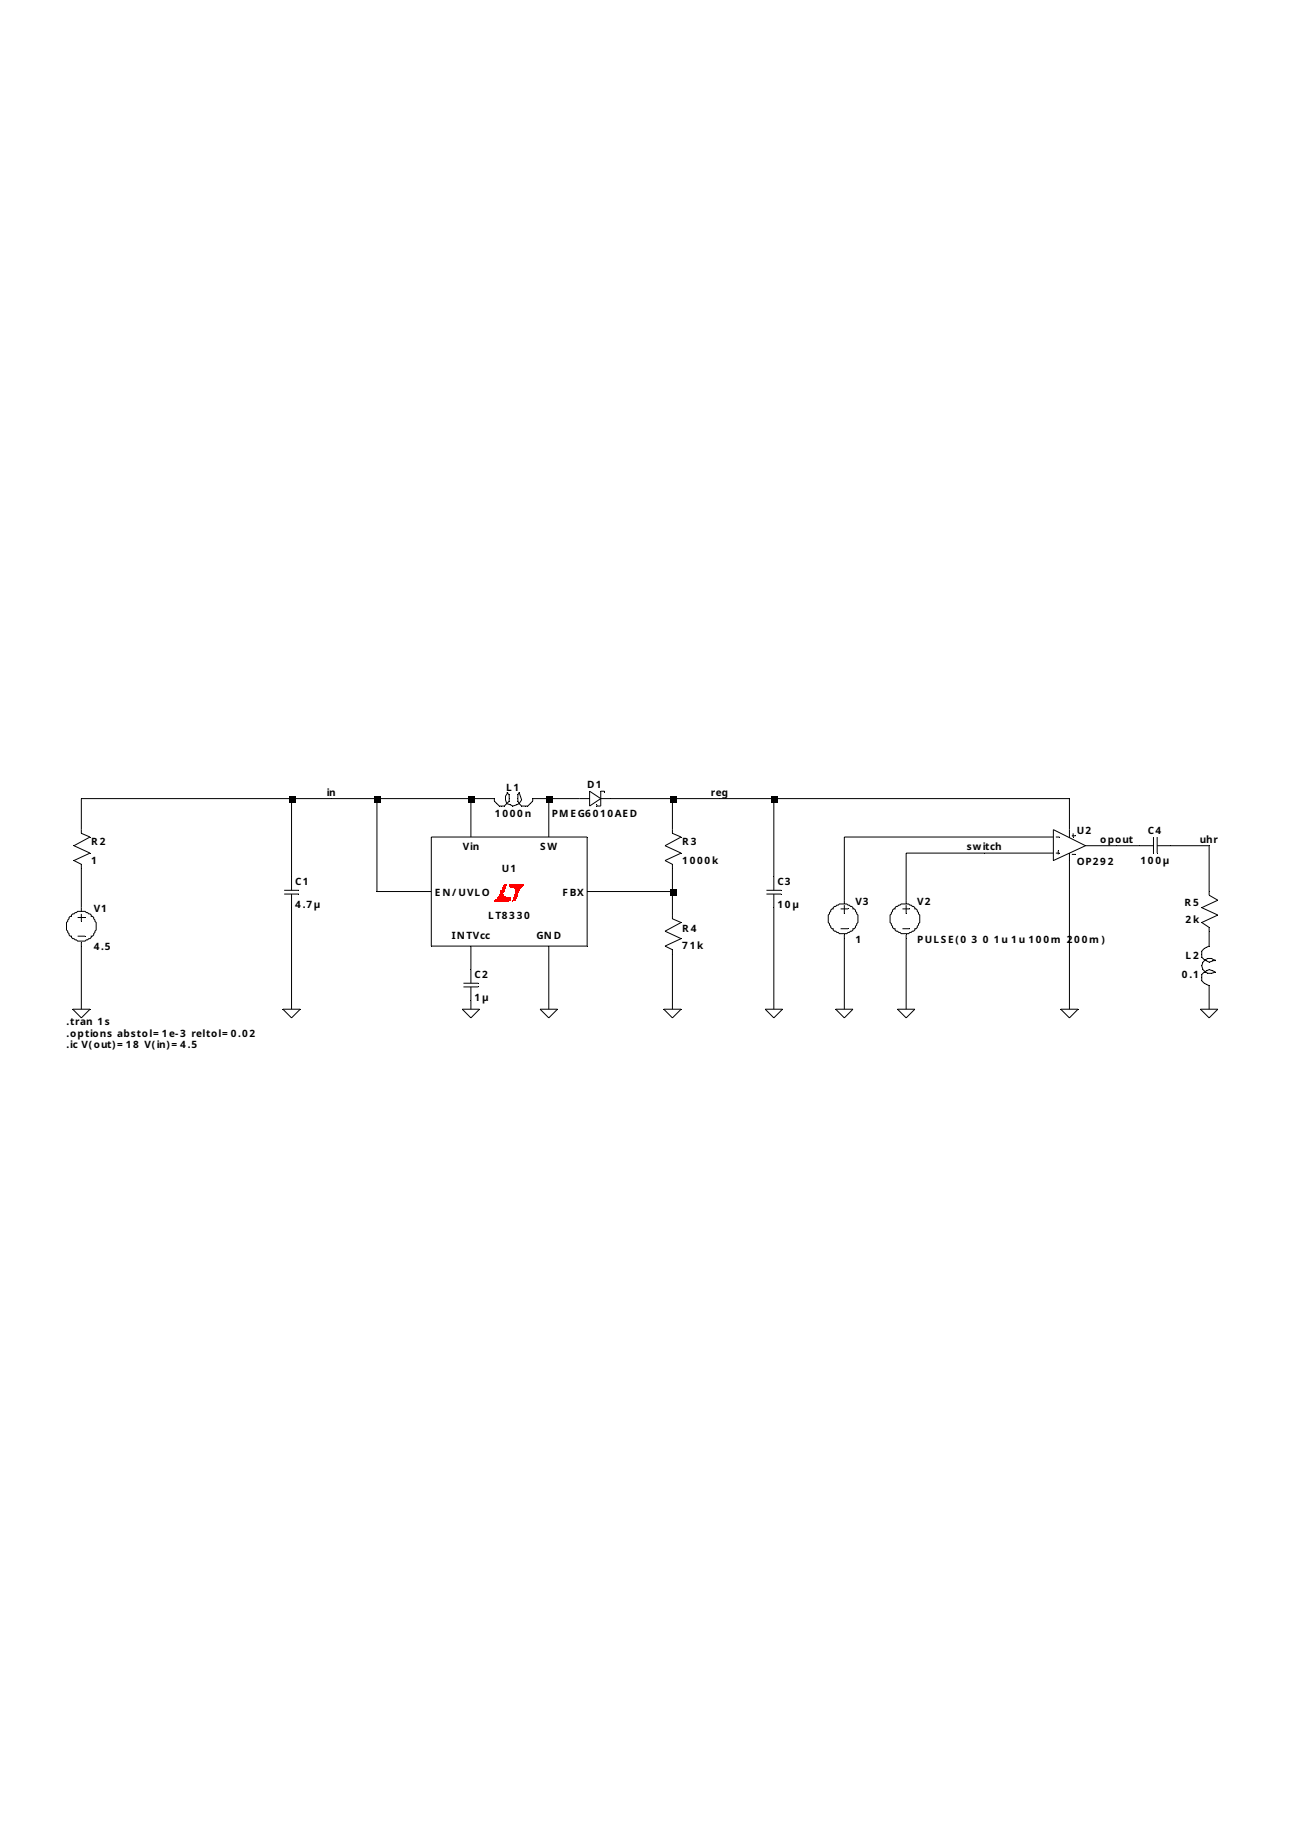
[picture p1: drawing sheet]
<svg xmlns="http://www.w3.org/2000/svg" width="210mm" height="297mm" viewBox="0 0 210 297" stroke-linecap="round" stroke-linejoin="round" font-family="sans-serif">
<path d="M70.1 135.9h25.3v17.7h-25.3z" fill="none" stroke="#000" stroke-width=".16"/>
<path d="M80.3 146.3h2.4M80.5 146.1h2.4M80.7 145.9h2.2" fill="none" stroke="#f00" stroke-width=".2"/>
<path d="M82.7 143.7h2.4" fill="none" stroke="#f00" stroke-width=".19"/>
<path d="M82.7 143.9h2.2" fill="none" stroke="#f00" stroke-width=".21"/>
<path d="M80.9 145.8h1.6v.2h-1.6z" fill-rule="evenodd" fill="#f00"/>
<path d="M80.7 145.9h2.2" fill="none" stroke="#f00" stroke-width=".2"/>
<path d="M82.9 144h1.8v.2h-1.8z" fill-rule="evenodd" fill="#f00"/>
<path d="M82.7 143.9h2" fill="none" stroke="#f00" stroke-width=".21"/>
<g fill="#f00">
<path d="M80.9 145.8h1.4v.2h-1.4z" fill-rule="evenodd"/>
<path d="M80.9 145.8h1.6v.2h-1.6z" fill-rule="evenodd"/>
<path d="M83.3 144h1.4v.2h-1.4z" fill-rule="evenodd"/>
<path d="M82.9 144h1.8v.2h-1.8z" fill-rule="evenodd"/>
<path d="M80.9 145.6h1.2v.2h-1.2z" fill-rule="evenodd"/>
<path d="M80.9 145.8h1.4v.2h-1.4z" fill-rule="evenodd"/>
<path d="M83.3 144h1.2v.2h-1.2z" fill-rule="evenodd"/>
<path d="M83.3 144h1.4v.2h-1.4z" fill-rule="evenodd"/>
<path d="M80.9 145.6h1.2v.2h-1.2z" fill-rule="evenodd"/>
<path d="M80.9 145.6h1.2v.2h-1.2z" fill-rule="evenodd"/>
<path d="M83.5 144.2h1v.2h-1z" fill-rule="evenodd"/>
<path d="M83.3 144h1.2v.2h-1.2z" fill-rule="evenodd"/>
<path d="M80.9 145.6h1v.2h-1z" fill-rule="evenodd"/>
<path d="M80.9 145.6h1.2v.2h-1.2z" fill-rule="evenodd"/>
<path d="M83.5 144.2h1v.2h-1z" fill-rule="evenodd"/>
<path d="M83.5 144.2h1v.2h-1z" fill-rule="evenodd"/>
<path d="M81.1 145.4h.8v.2h-.8z" fill-rule="evenodd"/>
<path d="M80.9 145.6h1v.2h-1z" fill-rule="evenodd"/>
<path d="M83.5 144.2h1v.2h-1z" fill-rule="evenodd"/>
<path d="M83.5 144.2h1v.2h-1z" fill-rule="evenodd"/>
<path d="M81.1 145.4h.8v.2h-.8z" fill-rule="evenodd"/>
<path d="M81.1 145.4h.8v.2h-.8z" fill-rule="evenodd"/>
<path d="M83.7 144.2h.8v.2h-.8z" fill-rule="evenodd"/>
<path d="M83.5 144.2h1v.2h-1z" fill-rule="evenodd"/>
<path d="M81.1 145.4h.8v.2h-.8z" fill-rule="evenodd"/>
<path d="M81.1 145.4h.8v.2h-.8z" fill-rule="evenodd"/>
<path d="M83.7 144.4h.8v.2h-.8z" fill-rule="evenodd"/>
<path d="M83.7 144.2h.8v.2h-.8z" fill-rule="evenodd"/>
<path d="M81.1 145.4h.8v.2h-.8z" fill-rule="evenodd"/>
<path d="M81.1 145.4h.8v.2h-.8z" fill-rule="evenodd"/>
<path d="M83.7 144.4h.6v.2h-.6z" fill-rule="evenodd"/>
<path d="M83.7 144.4h.8v.2h-.8z" fill-rule="evenodd"/>
<path d="M81.1 145.2h.8v.2h-.8z" fill-rule="evenodd"/>
<path d="M81.1 145.4h.8v.2h-.8z" fill-rule="evenodd"/>
<path d="M83.7 144.4h.6v.2h-.6z" fill-rule="evenodd"/>
<path d="M83.7 144.4h.6v.2h-.6z" fill-rule="evenodd"/>
<path d="M81.1 145.2h.8v.2h-.8z" fill-rule="evenodd"/>
<path d="M81.1 145.2h.8v.2h-.8z" fill-rule="evenodd"/>
<path d="M83.7 144.6h.6v.2h-.6z" fill-rule="evenodd"/>
<path d="M83.7 144.4h.6v.2h-.6z" fill-rule="evenodd"/>
<path d="M81.1 145.2h.6v.2h-.6z" fill-rule="evenodd"/>
<path d="M81.1 145.2h.8v.2h-.8z" fill-rule="evenodd"/>
<path d="M83.7 144.6h.6v.2h-.6z" fill-rule="evenodd"/>
<path d="M83.7 144.6h.6v.2h-.6z" fill-rule="evenodd"/>
<path d="M81.3 145h.4v.2h-.4z" fill-rule="evenodd"/>
<path d="M81.1 145.2h.6v.2h-.6z" fill-rule="evenodd"/>
<path d="M83.7 144.6h.6v.2h-.6z" fill-rule="evenodd"/>
<path d="M83.7 144.6h.6v.2h-.6z" fill-rule="evenodd"/>
<path d="M81.3 145h.4v.2h-.4z" fill-rule="evenodd"/>
<path d="M81.3 145h.4v.2h-.4z" fill-rule="evenodd"/>
<path d="M83.7 144.8h.6v.2h-.6z" fill-rule="evenodd"/>
<path d="M83.7 144.6h.6v.2h-.6z" fill-rule="evenodd"/>
<path d="M81.3 145h.4v.2h-.4z" fill-rule="evenodd"/>
<path d="M81.3 145h.4v.2h-.4z" fill-rule="evenodd"/>
<path d="M83.7 144.8h.6v.2h-.6z" fill-rule="evenodd"/>
<path d="M83.7 144.8h.6v.2h-.6z" fill-rule="evenodd"/>
<path d="M81.3 144.8h.4v.2h-.4z" fill-rule="evenodd"/>
<path d="M81.3 145h.4v.2h-.4z" fill-rule="evenodd"/>
<path d="M83.7 144.8h.6v.2h-.6z" fill-rule="evenodd"/>
<path d="M83.7 144.8h.6v.2h-.6z" fill-rule="evenodd"/>
<path d="M81.3 144.8h.6v.2h-.6z" fill-rule="evenodd"/>
<path d="M81.3 144.8h.4v.2h-.4z" fill-rule="evenodd"/>
<path d="M83.7 145h.4v.2h-.4z" fill-rule="evenodd"/>
<path d="M83.7 144.8h.6v.2h-.6z" fill-rule="evenodd"/>
<path d="M81.3 144.8h.6v.2h-.6z" fill-rule="evenodd"/>
<path d="M81.3 144.8h.6v.2h-.6z" fill-rule="evenodd"/>
<path d="M83.7 145h.4v.2h-.4z" fill-rule="evenodd"/>
<path d="M83.7 145h.4v.2h-.4z" fill-rule="evenodd"/>
<path d="M81.3 144.6h.6v.2h-.6z" fill-rule="evenodd"/>
<path d="M81.3 144.8h.6v.2h-.6z" fill-rule="evenodd"/>
<path d="M83.7 145h.4v.2h-.4z" fill-rule="evenodd"/>
<path d="M83.7 145h.4v.2h-.4z" fill-rule="evenodd"/>
<path d="M81.3 144.6h.6v.2h-.6z" fill-rule="evenodd"/>
<path d="M81.3 144.6h.6v.2h-.6z" fill-rule="evenodd"/>
<path d="M83.7 145.2h.4v.2h-.4z" fill-rule="evenodd"/>
<path d="M83.7 145h.4v.2h-.4z" fill-rule="evenodd"/>
<path d="M81.5 144.6h.4v.2h-.4z" fill-rule="evenodd"/>
<path d="M81.3 144.6h.6v.2h-.6z" fill-rule="evenodd"/>
<path d="M83.7 145.2h.4v.2h-.4z" fill-rule="evenodd"/>
<path d="M83.7 145.2h.4v.2h-.4z" fill-rule="evenodd"/>
<path d="M81.5 144.4h.4v.2h-.4z" fill-rule="evenodd"/>
<path d="M81.5 144.6h.4v.2h-.4z" fill-rule="evenodd"/>
<path d="M83.5 145.2h.6v.2h-.6z" fill-rule="evenodd"/>
<path d="M83.7 145.2h.4v.2h-.4z" fill-rule="evenodd"/>
<path d="M81.5 144.4h.4v.2h-.4z" fill-rule="evenodd"/>
<path d="M81.5 144.4h.4v.2h-.4z" fill-rule="evenodd"/>
<path d="M83.5 145.4h.6v.2h-.6z" fill-rule="evenodd"/>
<path d="M83.5 145.2h.6v.2h-.6z" fill-rule="evenodd"/>
<path d="M81.5 144.4h.4v.2h-.4z" fill-rule="evenodd"/>
<path d="M81.5 144.4h.4v.2h-.4z" fill-rule="evenodd"/>
<path d="M83.5 145.4h.6v.2h-.6z" fill-rule="evenodd"/>
<path d="M83.5 145.4h.6v.2h-.6z" fill-rule="evenodd"/>
<path d="M81.5 144.2h.4v.2h-.4z" fill-rule="evenodd"/>
<path d="M81.5 144.4h.4v.2h-.4z" fill-rule="evenodd"/>
<path d="M83.5 145.4h.4v.2h-.4z" fill-rule="evenodd"/>
<path d="M83.5 145.4h.6v.2h-.6z" fill-rule="evenodd"/>
<path d="M81.5 144.2h.4v.2h-.4z" fill-rule="evenodd"/>
<path d="M81.5 144.2h.4v.2h-.4z" fill-rule="evenodd"/>
<path d="M83.5 145.4h.4v.2h-.4z" fill-rule="evenodd"/>
<path d="M83.5 145.4h.4v.2h-.4z" fill-rule="evenodd"/>
<path d="M81.5 144.2h.6v.2h-.6z" fill-rule="evenodd"/>
<path d="M81.5 144.2h.4v.2h-.4z" fill-rule="evenodd"/>
<path d="M83.5 145.6h.4v.2h-.4z" fill-rule="evenodd"/>
<path d="M83.5 145.4h.4v.2h-.4z" fill-rule="evenodd"/>
<path d="M81.5 144.2h.6v.2h-.6z" fill-rule="evenodd"/>
<path d="M81.5 144.2h.6v.2h-.6z" fill-rule="evenodd"/>
<path d="M83.5 145.6h.4v.2h-.4z" fill-rule="evenodd"/>
<path d="M83.5 145.6h.4v.2h-.4z" fill-rule="evenodd"/>
<path d="M81.7 144h.4v.2h-.4z" fill-rule="evenodd"/>
<path d="M81.5 144.2h.6v.2h-.6z" fill-rule="evenodd"/>
<path d="M83.5 145.6h.4v.2h-.4z" fill-rule="evenodd"/>
<path d="M83.5 145.6h.4v.2h-.4z" fill-rule="evenodd"/>
<path d="M81.7 144h.4v.2h-.4z" fill-rule="evenodd"/>
<path d="M81.7 144h.4v.2h-.4z" fill-rule="evenodd"/>
<path d="M83.5 145.8h.4v.2h-.4z" fill-rule="evenodd"/>
<path d="M83.5 145.6h.4v.2h-.4z" fill-rule="evenodd"/>
<path d="M81.7 144h.4v.2h-.4z" fill-rule="evenodd"/>
<path d="M81.7 144h.4v.2h-.4z" fill-rule="evenodd"/>
<path d="M83.5 145.8h.4v.2h-.4z" fill-rule="evenodd"/>
<path d="M83.5 145.8h.4v.2h-.4z" fill-rule="evenodd"/>
<path d="M81.7 143.8h.4v.2h-.4z" fill-rule="evenodd"/>
<path d="M81.7 144h.4v.2h-.4z" fill-rule="evenodd"/>
<path d="M83.3 145.8h.4v.2h-.4z" fill-rule="evenodd"/>
<path d="M83.5 145.8h.4v.2h-.4z" fill-rule="evenodd"/>
<path d="M81.7 143.8h.4v.2h-.4z" fill-rule="evenodd"/>
<path d="M81.7 143.8h.4v.2h-.4z" fill-rule="evenodd"/>
<path d="M83.3 146h.4v.2h-.4z" fill-rule="evenodd"/>
<path d="M83.3 145.8h.4v.2h-.4z" fill-rule="evenodd"/>
<path d="M81.9 143.8h.2v.2h-.2z" fill-rule="evenodd"/>
<path d="M81.7 143.8h.4v.2h-.4z" fill-rule="evenodd"/>
<path d="M83.3 146h.4v.2h-.4z" fill-rule="evenodd"/>
<path d="M83.3 146h.4v.2h-.4z" fill-rule="evenodd"/>
<path d="M81.9 143.6h.2v.2h-.2z" fill-rule="evenodd"/>
<path d="M81.9 143.8h.2v.2h-.2z" fill-rule="evenodd"/>
<path d="M83.3 146h.2v.2h-.2z" fill-rule="evenodd"/>
<path d="M83.3 146h.4v.2h-.4z" fill-rule="evenodd"/>
<path d="M82.1 143.6h.2v.2h-.2z" fill-rule="evenodd"/>
<path d="M81.9 143.6h.2v.2h-.2z" fill-rule="evenodd"/>
<path d="M83.3 146.2v.2z" fill-rule="evenodd"/>
<path d="M83.3 146h.2v.2h-.2z" fill-rule="evenodd"/>
</g>
<g fill="none" stroke="#000" stroke-width=".16">
<path d="M47.3 129.7v14.9M61.2 129.7v15.1h8.9M76.5 129.7v6.2M82.3 128.7l.4 .4v1l-.8 .8h-.8l-.8-.8v-.4h-67.1v5.6l1.4 .6-2.6 1.4 2.6 1.2-2.6 1.2 1.2 .7v7.6M82.5 128.7l-.4 .6v.6l.2 .6 1 .4 1-.4M84.3 128.7l.4 1.2-.4 .6-.2-.4v-1zM89.1 129.7v6.2M95.8 129.7h-9.3v.4l-.8 .8h-1l-.4-.4M95.8 128.5l1.8 1.2-1.8 1.2zM97.6 129.7h76.1v6.2M98.2 128.7v-.2h-.6v2.4h-.6v-.2M109.2 129.7v5.6l1.4 .6-2.6 1.4 2.6 1.2-2.6 1.2 1.2 .7v8.8l1.4 .6-2.6 1.4 2.6 1.2-2.6 1.2 1.2 .6v9.7"/>
<path d="M125.7 129.7v14.9M171.1 138.5h-23.9v8.3M171.1 134.7l5.2 2.6-5.2 2.4zM171.1 135.9h-34v10.9M171.5 135.9h.6M171.5 138.5h.6M171.9 138.1v.6M173.7 138.5v25.4M174.1 135.7h.6M174.1 138.7h.6M174.3 135.3v.6M176.3 137.3h11"/>
<path d="M187.3 135.9v2.6M187.9 137.3h8.5v8.1l1.4 .8-2.6 1.2 2.6 1.2-2.6 1.2 1.2 .8v3l-.8 .4-.4 .4v1l.4 .4 .8 .4 1-.4M187.9 135.9v2.6M11.4 148.8h.2v-.2a2.45 2.45 0 0 1 3.2 0v.2h.2a2.46 2.46 0 0 1 0 3.2h-.2v.2a2.42 2.42 0 0 1-3.2 0v-.2h-.2l-.2-.2v-.2a2.04 2.04 0 0 1-.4-1.8zM12.6 149h1.2M12.6 152h1.2M13.2 148.4v1.2M13.2 153v10.9M46.2 144.6h2.4M46.2 145.2h2.4M47.3 145.2v18.7M75.3 159.7h2.4"/>
<path d="M76.5 153.6v6.1M89.1 153.6v10.3M95.4 144.8h13.8M124.5 144.6h2.4M124.5 145.2h2.4M125.7 145.2v18.7M134.9 147.8l.2-.2h.2v-.2a2.45 2.45 0 0 1 3.2 0v.2h.2a2.46 2.46 0 0 1 0 3.2h-.2v.2a2.45 2.45 0 0 1-3.2 0v-.2h-.2l-.2-.2v-.2a2.11 2.11 0 0 1-.4-1.8l.2-.2zM136.5 147.6h1.2M136.5 150.8h1.2M137.1 147v1.4M137.1 151.8v12.1M145 147.8l.2-.2h.2v-.2a2.45 2.45 0 0 1 3.2 0v.2h.2a2.46 2.46 0 0 1 0 3.2h-.2v.2a2.45 2.45 0 0 1-3.2 0v-.2h-.2l-.2-.2v-.2a2.1 2.1 0 0 1-.4-1.8l.2-.2z"/>
<path d="M146.6 147.6h1.2M146.6 150.8h1.2M147.2 147v1.4M147.2 151.8v12.1M197.4 156a1.24 1.24 0 0 0-2.1 .5 1.24 1.24 0 0 0 1.5 1.6l.6-.2-1-.5-.8 .5-.4 .4v1l.4 .4 .8 .4v3.8M11.8 163.9h2.8l-1.4 1.4zM46 163.9h2.8l-1.5 1.4zM75.1 163.9h2.8l-1.4 1.4zM75.3 160.3h2.4M76.5 160.3v3.6M87.7 163.9h2.8l-1.4 1.4zM107.8 163.9h2.8l-1.4 1.4z"/>
<path d="M124.3 163.9h2.8l-1.4 1.4zM135.7 163.9h2.8l-1.4 1.4zM145.8 163.9h2.8l-1.4 1.4zM172.3 163.9h2.8l-1.4 1.4zM195 163.9h2.8l-1.4 1.4z"/>
</g>
<g fill="#000">
<path d="M47 129.3h1v1h-1z" fill-rule="evenodd"/>
<path d="M60.8 129.3h1v1h-1z" fill-rule="evenodd"/>
<path d="M76.1 129.3h1v1h-1z" fill-rule="evenodd"/>
<path d="M88.7 129.3h1v1h-1z" fill-rule="evenodd"/>
<path d="M108.8 129.3h1v1h-1z" fill-rule="evenodd"/>
<path d="M125.3 129.3h1v1h-1z" fill-rule="evenodd"/>
<path d="M108.8 144.4h1v1h-1z" fill-rule="evenodd"/>
</g>
<g font-size="1.6">
<text x="53.1" y="129.2">in</text>
<text x="82.2" y="128.4">L 1</text>
<text x="95.4" y="128">D1</text>
<text x="115.4" y="129.2">reg</text>
<text x="14.8" y="137.2">R 2</text>
<text x="80.4" y="132.6">1 0 00 n</text>
<text x="89.6" y="132.6">PME G6 0 1 0AE D</text>
<text x="110.8" y="137.2">R 3</text>
<text x="174.9" y="135.4">U2</text>
<text x="178.7" y="136.9">opout</text>
<text x="186.4" y="135.5">C4</text>
<text x="194.9" y="136.9">uhr</text>
<text x="14.8" y="140.3">1</text>
<text x="48" y="143.7">C1</text>
<text x="75.2" y="138">Vin</text>
<text x="81.5" y="141.7">U1</text>
<text x="87.7" y="138">S W</text>
<text x="110.8" y="140.3">1 0 00 k</text>
<text x="126.3" y="143.7">C3</text>
<text x="157" y="138.1">switch</text>
<text x="174.9" y="140.5">OP2 92</text>
<text x="185.2" y="140.3">1 0 0µ</text>
<text x="15.2" y="148.1">V1</text>
<text x="48" y="147.5">4 .7 µ</text>
<text x="70.6" y="145.5">E N / UVL O</text>
<text x="79.3" y="149.3">L T8 3 30</text>
<text x="91.3" y="145.5">F BX</text>
<text x="126.3" y="147.5">1 0 µ</text>
<text x="138.9" y="146.9">V3</text>
<text x="149" y="146.9">V2</text>
<text x="192.4" y="147.1">R 5</text>
<text x="192.6" y="149.9">2 k</text>
<text x="15.2" y="154.3">4 .5</text>
<text x="73.4" y="152.5">IN TVcc</text>
<text x="87.1" y="152.5">GN D</text>
<text x="110.8" y="151.3">R 4</text>
<text x="110.8" y="154.1">7 1 k</text>
<text x="138.9" y="153.1">1</text>
<text x="149" y="153.1">PUL S E (0 3 0 1 u 1 u 1 0 0 m 2 0 0 m )</text>
<text x="192.6" y="155.7">L 2</text>
<text x="77.1" y="158.8">C2</text>
<text x="192" y="158.8">0 .1</text>
<text x="10.8" y="166.4">.tran 1 s</text>
<text x="77.1" y="162.6">1 µ</text>
<text x="10.8" y="168.4">.options abstol= 1 e- 3 reltol= 0 .0 2</text>
<text x="10.8" y="170.2">.ic V(out)= 1 8 V(in)= 4 .5</text>
</g>
</svg>
